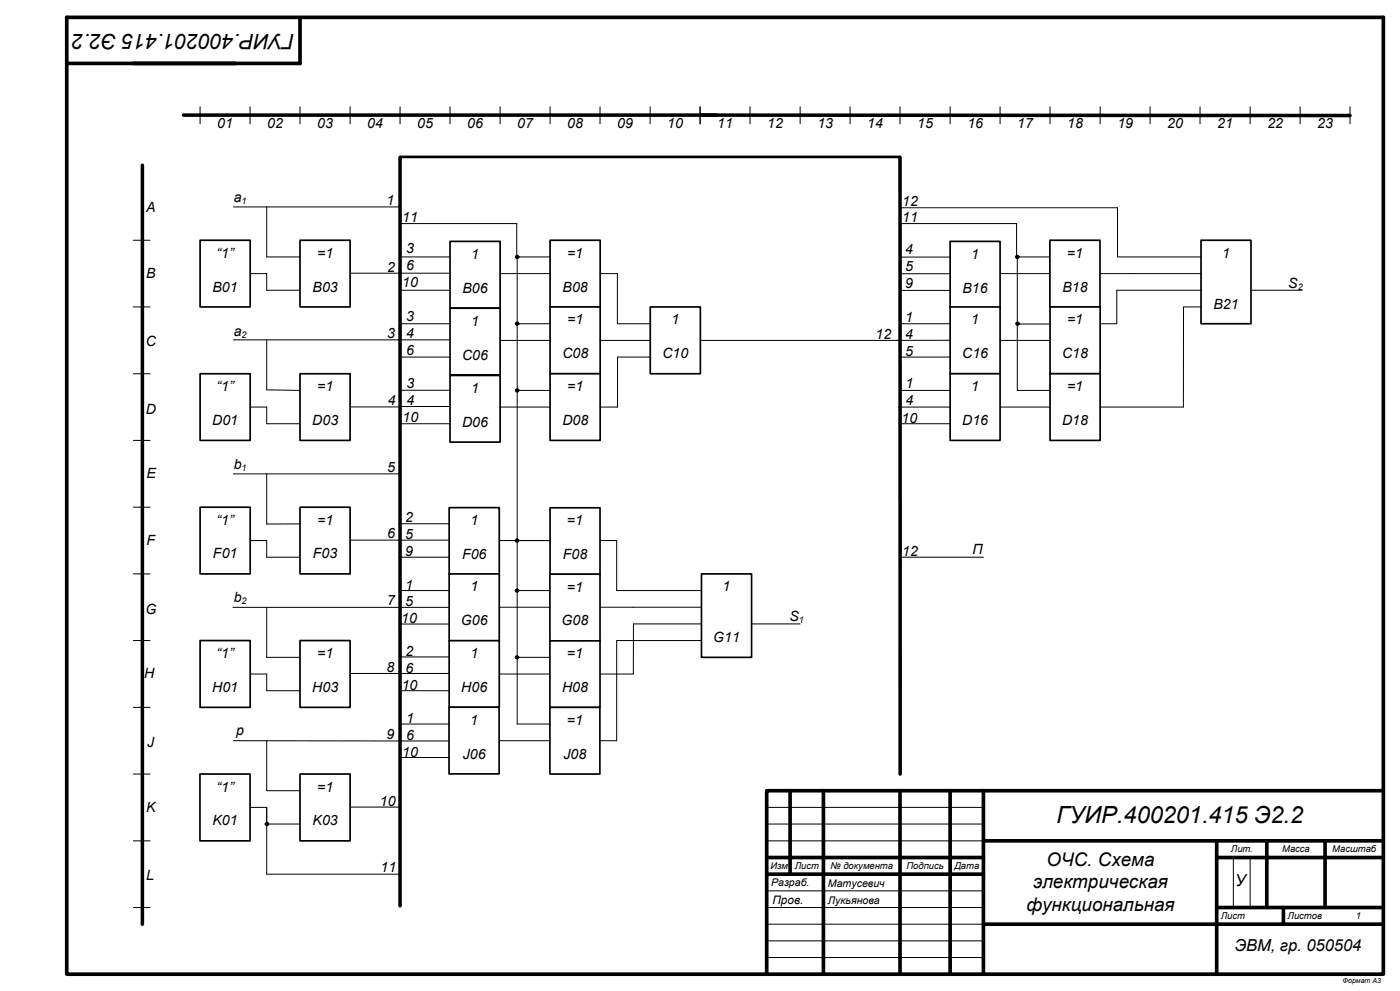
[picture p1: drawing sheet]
<svg xmlns="http://www.w3.org/2000/svg" width="420mm" height="297mm" viewBox="0 0 420 297" stroke-linecap="round" stroke-linejoin="round" font-family="sans-serif">
<path d="M20 5.2h395v286.8h-395zM90 5.5v13.5h-69.5M55 34.5h160M210 34.5l195 .1M42.7 49.5v227.5M120 47.2v224.3" fill="none" stroke="#000" stroke-width="1.1"/>
<g fill="none" stroke="#000" stroke-width=".3">
<path d="M70.6 19h19.4zM60 32v5.1M75 32v5.1M90 32v5.1M105 32v5.1M120 32v5.1M135 32v5.1M150 32v5.1M165 32v5.1M180 32v5.1M195 32v5.1M210 32v5.1"/>
<path d="M225 32v5.1M240 32v5.1M255 32v5.1M270 32v5.1M285 32v5.1M300 32v5.1M315 32v5.1M330 32v5.1M345 32v5.1M360 32v5.1M375 32v5.1M390 32v5.1"/>
<path d="M405 32v5.1M40 72h5M70 62h49.9M40 92h5M105.2 81.9h14.6M40 112h5M70 101.9h49.8M40 132h5M105.2 122h14.6M40 152h5M70 142h50.1M40 172h5"/>
<path d="M105.2 161.9h14.6M40 192h5M69.9 182h50M40 212h5M105 201.8h14.9M40 232h5M70 222l49.6 .1M40 252h5M105.2 241.9h14.9M40 272h5"/>
</g>
<path d="M120 47h150" fill="none" stroke="#000" stroke-width=".8"/>
<path d="M90 72h15v20h-15z" fill="#fff"/>
<path d="M90 72h15v20h-15z" fill="none" stroke="#000" stroke-width=".51"/>
<path d="M60 72h15.1v20h-15.1z" fill="#fff"/>
<path d="M60 72h15.1v20h-15.1z" fill="none" stroke="#000" stroke-width=".51"/>
<path d="M75.1 82h4.9" fill="none" stroke="#000" stroke-width=".3"/>
<path d="M90 112h15v20h-15z" fill="#fff"/>
<path d="M90 112h15v20h-15z" fill="none" stroke="#000" stroke-width=".51"/>
<path d="M60 112h15.1v20h-15.1z" fill="#fff"/>
<path d="M60 112h15.1v20h-15.1z" fill="none" stroke="#000" stroke-width=".51"/>
<path d="M90 152h15v20h-15z" fill="#fff"/>
<path d="M90 152h15v20h-15z" fill="none" stroke="#000" stroke-width=".51"/>
<path d="M60 152h15.1v20h-15.1z" fill="#fff"/>
<path d="M60 152h15.1v20h-15.1z" fill="none" stroke="#000" stroke-width=".51"/>
<path d="M90 192h15v20h-15z" fill="#fff"/>
<path d="M90 192h15v20h-15z" fill="none" stroke="#000" stroke-width=".51"/>
<path d="M60 192h15.1v20h-15.1z" fill="#fff"/>
<path d="M60 192h15.1v20h-15.1z" fill="none" stroke="#000" stroke-width=".51"/>
<path d="M90 232h15v20h-15z" fill="#fff"/>
<path d="M90 232h15v20h-15z" fill="none" stroke="#000" stroke-width=".51"/>
<path d="M60 232h15v20h-15z" fill="#fff"/>
<path d="M60 232h15v20h-15z" fill="none" stroke="#000" stroke-width=".51"/>
<path d="M80 62v15h10M80 82v5h10M80 101.9v14.9l10 .2M80 142v15.1l10-.1M80 182v15h10M80 222v15h10M80 242v20h40" fill="none" stroke="#000" stroke-width=".3"/>
<path d="M270 47.2v184.8" fill="none" stroke="#000" stroke-width="1.1"/>
<path d="M135 72.3h15v20h-15z" fill="#fff"/>
<path d="M135 72.3h15v20h-15z" fill="none" stroke="#000" stroke-width=".51"/>
<g fill="none" stroke="#000" stroke-width=".3">
<path d="M120 77h15M119.8 81.9h14.9M120 87h15M75.1 122h4.9v5h10M75.1 162h4.9v5h10M75.1 202h4.9v5h10M75.1 242h4.9v5h10M230 242h65M230 247h65M230 252h65M370 257v15M375 257v15"/>
<path d="M230 267h65M230 272h65M230 277h65.1M230 282h65M230 287h65"/>
<circle cx="80.1" cy="247" r=".53"/>
</g>
<circle cx="80.1" cy="247" r=".53" fill="#000"/>
<g fill="none" stroke="#000" stroke-width="1.1">
<path d="M237 237v25M247 237v55M270 237v55M285 237v55M295 237v55M415 237h-185v55M230 257h65M295 252h120M365 252v40M365 257h50M380 252v20M397.5 252v20"/>
<path d="M230 262h65M295.1 277h119.9M365 272h50M385 272v5"/>
</g>
<path d="M195.1 92h15v20h-15z" fill="#fff"/>
<path d="M195.1 92h15v20h-15z" fill="none" stroke="#000" stroke-width=".51"/>
<path d="M165 72h15v20h-15z" fill="#fff"/>
<path d="M165 72h15v20h-15z" fill="none" stroke="#000" stroke-width=".51"/>
<path d="M120 67h35v10h10M150 82h15" fill="none" stroke="#000" stroke-width=".3"/>
<path d="M135 92.4h15v20h-15z" fill="#fff"/>
<path d="M135 92.4h15v20h-15z" fill="none" stroke="#000" stroke-width=".51"/>
<path d="M120 97h15M119.8 101.9h15M120 107h15" fill="none" stroke="#000" stroke-width=".3"/>
<path d="M135 112.5h15v20h-15z" fill="#fff"/>
<path d="M135 112.5h15v20h-15z" fill="none" stroke="#000" stroke-width=".51"/>
<path d="M120.1 117h15M119.9 121.8h15.1M120.1 127h15" fill="none" stroke="#000" stroke-width=".3"/>
<path d="M165 92h15v20h-15z" fill="#fff"/>
<path d="M165 92h15v20h-15z" fill="none" stroke="#000" stroke-width=".51"/>
<path d="M165 112h15v20h-15z" fill="#fff"/>
<path d="M165 112h15v20h-15z" fill="none" stroke="#000" stroke-width=".51"/>
<g fill="none" stroke="#000" stroke-width=".3">
<path d="M155.2 77v140M155.2 97h9.8M180 82h5.2v15h9.9M150 102h15M155.7 117h9.3M180 102h15.1M195.1 107h-9.8v15h-5.3M210.1 102h59.9M150 122h15"/>
<circle cx="155.2" cy="77" r=".53"/>
<circle cx="155.2" cy="97" r=".52"/>
<circle cx="155.2" cy="117" r=".53"/>
</g>
<g fill="#000">
<circle cx="155.2" cy="77" r=".53"/>
<circle cx="155.2" cy="97" r=".52"/>
<circle cx="155.2" cy="117" r=".53"/>
</g>
<path d="M134.7 152.1h15.1v20h-15.1z" fill="#fff"/>
<path d="M134.7 152.1h15.1v20h-15.1z" fill="none" stroke="#000" stroke-width=".51"/>
<path d="M119.6 157h15M119.5 161.9h15M119.6 167h15" fill="none" stroke="#000" stroke-width=".3"/>
<path d="M134.7 172h15.1v20h-15.1z" fill="#fff"/>
<path d="M134.7 172h15.1v20h-15.1z" fill="none" stroke="#000" stroke-width=".51"/>
<path d="M119.6 177h15M119.6 182h15.1M119.7 187h15" fill="none" stroke="#000" stroke-width=".3"/>
<path d="M134.7 192h15.1v20h-15.1z" fill="#fff"/>
<path d="M134.7 192h15.1v20h-15.1z" fill="none" stroke="#000" stroke-width=".51"/>
<path d="M120.4 196.9h14.3M119.9 201.8h14.9M120.5 207h14.2" fill="none" stroke="#000" stroke-width=".3"/>
<path d="M134.7 212h15v19.9h-15z" fill="#fff"/>
<path d="M134.7 212h15v19.9h-15z" fill="none" stroke="#000" stroke-width=".51"/>
<path d="M120.3 217h14.2M119.9 227h14.7M120 222.1h14.6" fill="none" stroke="#000" stroke-width=".3"/>
<path d="M165 152.2h15v20h-15z" fill="#fff"/>
<path d="M165 152.2h15v20h-15z" fill="none" stroke="#000" stroke-width=".51"/>
<path d="M165 172.1h15v20h-15z" fill="#fff"/>
<path d="M165 172.1h15v20h-15z" fill="none" stroke="#000" stroke-width=".51"/>
<path d="M165 192.1h15v19.9h-15z" fill="#fff"/>
<path d="M165 192.1h15v19.9h-15z" fill="none" stroke="#000" stroke-width=".51"/>
<path d="M165 212h15v20h-15z" fill="#fff"/>
<path d="M165 212h15v20h-15z" fill="none" stroke="#000" stroke-width=".51"/>
<path d="M150 162h15M149.9 182h15.1M149.8 202h15M149.9 222h15.1" fill="none" stroke="#000" stroke-width=".3"/>
<path d="M210.4 172h15.1v25h-15.1z" fill="#fff"/>
<path d="M210.4 172h15.1v25h-15.1z" fill="none" stroke="#000" stroke-width=".51"/>
<path d="M180 162h5v15h25.4M180 182h30.4M190 187v15h-10M210.4 192h-25.4v30h-5M225.5 187h14.5" fill="none" stroke="#000" stroke-width=".3"/>
<path d="M285 72.3h15v20h-15z" fill="#fff"/>
<path d="M285 72.3h15v20h-15z" fill="none" stroke="#000" stroke-width=".51"/>
<path d="M285 92h15v20h-15z" fill="#fff"/>
<path d="M285 92h15v20h-15z" fill="none" stroke="#000" stroke-width=".51"/>
<path d="M285 112h15v20h-15z" fill="#fff"/>
<path d="M285 112h15v20h-15z" fill="none" stroke="#000" stroke-width=".51"/>
<path d="M269.8 77h15.1M269.7 82h15.1M269.8 87h15.1M269.8 97h15.1M269.8 117h15.2M270 107h15M285 102h-16M269.6 122h15.4M269.7 127h15.3" fill="none" stroke="#000" stroke-width=".3"/>
<path d="M315 72h15v20h-15z" fill="#fff"/>
<path d="M315 72h15v20h-15z" fill="none" stroke="#000" stroke-width=".51"/>
<path d="M270 67h35v10" fill="none" stroke="#000" stroke-width=".3"/>
<path d="M315 92h15v20h-15z" fill="#fff"/>
<path d="M315 92h15v20h-15z" fill="none" stroke="#000" stroke-width=".51"/>
<path d="M315 112h15v20h-15z" fill="#fff"/>
<path d="M315 112h15v20h-15z" fill="none" stroke="#000" stroke-width=".51"/>
<g fill="none" stroke="#000" stroke-width=".3">
<path d="M305 77h9.9M305.2 77v40h9.6M300.1 82h14.9M305.8 97.1h9.2M300 102h15M300 122h15"/>
<circle cx="305.2" cy="77" r=".53"/>
<circle cx="305.3" cy="97" r=".52"/>
</g>
<g fill="#000">
<circle cx="305.2" cy="77" r=".53"/>
<circle cx="305.3" cy="97" r=".52"/>
</g>
<path d="M360.3 72h15v25h-15z" fill="#fff"/>
<path d="M360.3 72h15v25h-15z" fill="none" stroke="#000" stroke-width=".51"/>
<g fill="none" stroke="#000" stroke-width=".3">
<path d="M270 62.3h65.2v14.7h25.1M330 82h30.3M360.3 87h-25.3v10h-5M360.3 92h-5.3v30h-25M375.7 87h15M155.7 162h9.3M155.7 177h9.3M270 167h25M155.7 197h9.3M190 187h20.4M155.2 217h9.8"/>
<circle cx="155.1" cy="177" r=".53"/>
<circle cx="155.1" cy="162" r=".53"/>
<circle cx="155.1" cy="197" r=".52"/>
</g>
<g fill="#000">
<circle cx="155.1" cy="177" r=".53"/>
<circle cx="155.1" cy="162" r=".53"/>
<circle cx="155.1" cy="197" r=".52"/>
</g>
<text font-size="7.1" x="317" y="246.6">ГУИР.400201.415 Э2.2</text>
<text font-size="6.3" x="88.4" y="10.2" transform="rotate(-180 88.4 10.2)">ГУИР.400201.415 Э2.2</text>
<g font-size="5.6">
<text x="313.9" y="259.4">ОЧC. Схема</text>
<text x="309.9" y="266.2">электрическая</text>
<text x="307.9" y="273">функциональная</text>
</g>
<g font-size="5">
<text x="370.6" y="265.5">У</text>
<text x="370.4" y="284.9">ЭВМ, гр. 050504</text>
</g>
<g font-size="4.2">
<text x="65.2" y="38.3">01</text>
<text x="80.2" y="38.3">02</text>
<text x="95.2" y="38.4">03</text>
<text x="110.2" y="38.4">04</text>
<text x="125.2" y="38.3">05</text>
<text x="140.2" y="38.3">06</text>
<text x="155.2" y="38.3">07</text>
<text x="170.2" y="38.3">08</text>
<text x="185.2" y="38.3">09</text>
<text x="200.2" y="38.4">10</text>
<text x="215.2" y="38.3">11</text>
<text x="230.2" y="38.3">12</text>
<text x="245.2" y="38.4">13</text>
<text x="260.2" y="38.4">14</text>
<text x="275.2" y="38.3">15</text>
<text x="290.2" y="38.3">16</text>
<text x="305.2" y="38.3">17</text>
<text x="320.2" y="38.3">18</text>
<text x="335.2" y="38.3">19</text>
<text x="350.2" y="38.4">20</text>
<text x="365.2" y="38.4">21</text>
<text x="380.2" y="38.2">22</text>
<text x="395.2" y="38.4">23</text>
<text x="43.8" y="63.7">A</text>
<text x="70.1" y="60.5">a</text>
<text x="116" y="61.3">1</text>
<text x="270.7" y="61.7">12</text>
<text x="120.7" y="66.4">11</text>
<text x="270.6" y="66.4">11</text>
<text x="65" y="77.3">“1”</text>
<text x="95.1" y="77.3">=1</text>
<text x="121.9" y="75.9">3</text>
<text x="141.4" y="77.6">1</text>
<text x="170.1" y="77.3">=1</text>
<text x="271.6" y="76.1">4</text>
<text x="291.4" y="77.6">1</text>
<text x="320.1" y="77.3">=1</text>
<text x="366.6" y="77.3">1</text>
<text x="43.8" y="83.3">B</text>
<text x="116.2" y="81.4">2</text>
<text x="121.9" y="80.9">6</text>
<text x="271.6" y="81.1">5</text>
<text x="63.8" y="87.4">B01</text>
<text x="93.8" y="87.4">B03</text>
<text x="120.7" y="86.1">10</text>
<text x="138.8" y="87.7">B06</text>
<text x="168.8" y="87.4">B08</text>
<text x="271.6" y="86.3">9</text>
<text x="288.8" y="87.7">B16</text>
<text x="318.7" y="87.4">B18</text>
<text x="386.5" y="86.2">S</text>
<text x="364" y="92.5">B21</text>
<text x="70.1" y="100.6">a</text>
<text x="116.2" y="101.4">3</text>
<text x="121.8" y="96.3">3</text>
<text x="121.8" y="101.3">4</text>
<text x="141.4" y="97.6">1</text>
<text x="170.1" y="97.2">=1</text>
<text x="201.4" y="97.2">1</text>
<text x="262.7" y="101.7">12</text>
<text x="271.5" y="96.5">1</text>
<text x="271.5" y="101.5">4</text>
<text x="291.4" y="97.2">1</text>
<text x="320.1" y="97.2">=1</text>
<text x="43.7" y="103.7">C</text>
<text x="121.8" y="106.5">6</text>
<text x="138.6" y="107.8">C06</text>
<text x="168.7" y="107.4">C08</text>
<text x="198.7" y="107.4">C10</text>
<text x="271.5" y="106.7">5</text>
<text x="288.7" y="107.4">C16</text>
<text x="318.6" y="107.4">C18</text>
<text x="65" y="117.3">“1”</text>
<text x="95.1" y="117.3">=1</text>
<text x="121.9" y="116.3">3</text>
<text x="141.4" y="117.7">1</text>
<text x="170.1" y="117.3">=1</text>
<text x="271.6" y="116.4">1</text>
<text x="291.4" y="117.3">1</text>
<text x="320.1" y="117.3">=1</text>
<text x="43.7" y="124.1">D</text>
<text x="116.4" y="121.5">4</text>
<text x="121.9" y="121.3">4</text>
<text x="271.7" y="121.5">4</text>
<text x="63.7" y="127.4">D01</text>
<text x="93.7" y="127.4">D03</text>
<text x="120.8" y="126.5">10</text>
<text x="138.6" y="127.9">D06</text>
<text x="168.7" y="127.4">D08</text>
<text x="270.5" y="126.7">10</text>
<text x="288.7" y="127.4">D16</text>
<text x="318.6" y="127.4">D18</text>
<text x="44" y="143.3">E</text>
<text x="70.1" y="140.5">b</text>
<text x="116.2" y="141.5">5</text>
<text x="65" y="157.2">“1”</text>
<text x="95.1" y="157.2">=1</text>
<text x="116.2" y="161.4">6</text>
<text x="121.6" y="156.5">2</text>
<text x="121.6" y="161.5">5</text>
<text x="141.1" y="157.4">1</text>
<text x="170.1" y="157.4">=1</text>
<text x="43.9" y="163.3">F</text>
<text x="63.9" y="167.4">F01</text>
<text x="93.9" y="167.4">F03</text>
<text x="121.6" y="166.5">9</text>
<text x="138.6" y="167.5">F06</text>
<text x="168.9" y="167.6">F08</text>
<text x="270.7" y="166.7">12</text>
<text x="291.7" y="166.1">П</text>
<text x="121.6" y="176.7">1</text>
<text x="141.1" y="177.2">1</text>
<text x="170.1" y="177.3">=1</text>
<text x="216.8" y="177.2">1</text>
<text x="43.6" y="183.9">G</text>
<text x="70.1" y="180.5">b</text>
<text x="116.2" y="181.4">7</text>
<text x="121.6" y="181.5">5</text>
<text x="120.4" y="186.7">10</text>
<text x="138.3" y="187.4">G06</text>
<text x="168.5" y="187.5">G08</text>
<text x="236.9" y="186.1">S</text>
<text x="65" y="197.2">“1”</text>
<text x="95.1" y="197.2">=1</text>
<text x="121.7" y="196.6">2</text>
<text x="141.1" y="197.3">1</text>
<text x="170.1" y="197.3">=1</text>
<text x="214" y="192.5">G11</text>
<text x="43.2" y="203.3">H</text>
<text x="116" y="201.4">8</text>
<text x="121.7" y="201.6">6</text>
<text x="63.7" y="207.4">H01</text>
<text x="93.7" y="207.4">H03</text>
<text x="120.5" y="206.7">10</text>
<text x="138.4" y="207.4">H06</text>
<text x="168.6" y="207.5">H08</text>
<text x="70.9" y="220.4">p</text>
<text x="116" y="221.6">9</text>
<text x="121.9" y="216.7">1</text>
<text x="121.9" y="221.7">6</text>
<text x="141.1" y="217.2">1</text>
<text x="170.1" y="217.3">=1</text>
<text x="44.2" y="223.9">J</text>
<text x="120.7" y="226.7">10</text>
<text x="138.9" y="227.3">J06</text>
<text x="169.1" y="227.4">J08</text>
<text x="64.9" y="237.2">“1”</text>
<text x="95.1" y="237.2">=1</text>
<text x="43.8" y="243.3">K</text>
<text x="114" y="241.4">10</text>
<text x="63.8" y="247.4">K01</text>
<text x="93.8" y="247.4">K03</text>
<text x="43.9" y="263.9">L</text>
<text x="114.2" y="261.3">11</text>
</g>
<text font-size="3.5" x="231.7" y="271">Пров.</text>
<g font-size="3.2">
<text x="231.3" y="265.7">Разраб.</text>
<text x="248.4" y="265.9">Матусевич</text>
<text x="248.4" y="271">Лукьянова</text>
</g>
<g font-size="2.8">
<text x="72.4" y="61.1">1</text>
<text x="389.3" y="86.8">2</text>
<text x="72.4" y="101.2">2</text>
<text x="72.4" y="141.1">1</text>
<text x="72.4" y="181.1">2</text>
<text x="239.7" y="186.7">1</text>
<text x="369.2" y="255.4">Лит.</text>
<text x="384.6" y="255.4">Масса</text>
<text x="399.7" y="255.4">Масштаб</text>
<text x="231.1" y="260.3">Изм</text>
<text x="238.4" y="260.3">Лист</text>
<text x="249.2" y="260.3">№ документа</text>
<text x="271.9" y="260.3">Подпись</text>
<text x="286.3" y="260.3">Дата</text>
<text x="366.2" y="275.3">Лист</text>
<text x="386.3" y="275.3">Листов</text>
<text x="406.7" y="275.3">1</text>
</g>
<text font-size="2.1" x="402.7" y="294.5">Формат А3</text>
</svg>
